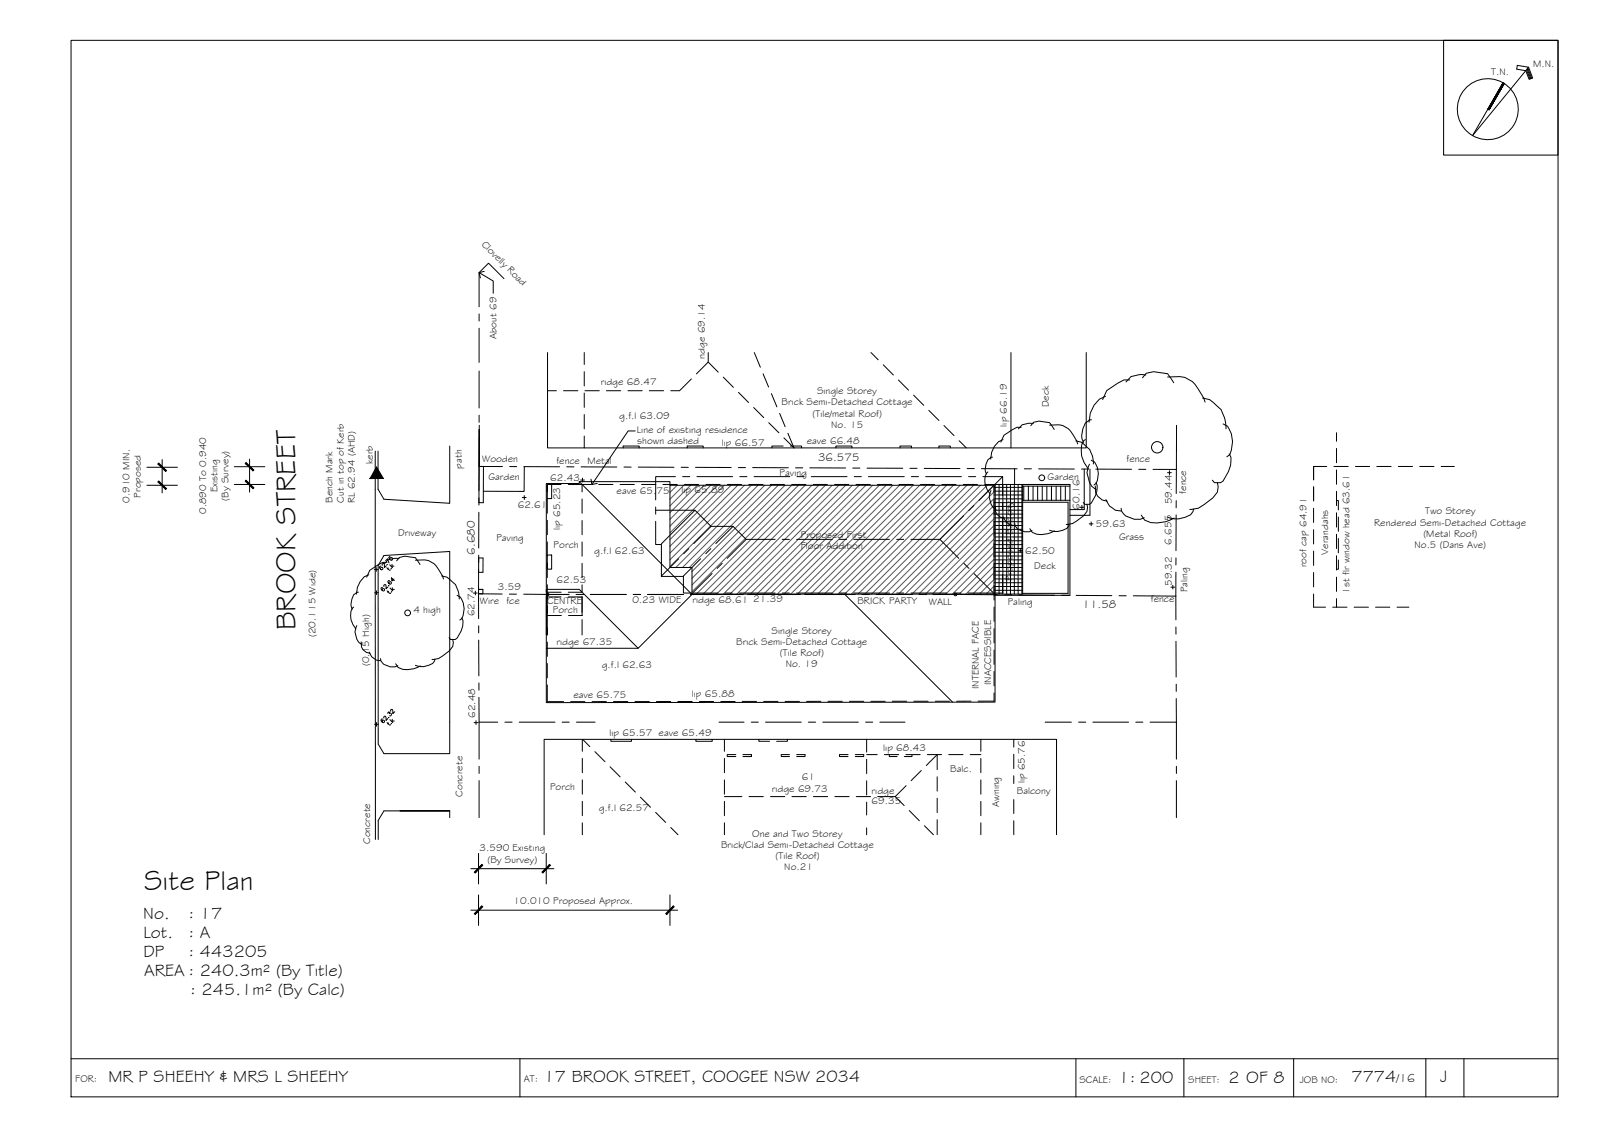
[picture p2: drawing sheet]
<svg xmlns="http://www.w3.org/2000/svg" width="420mm" height="297mm" viewBox="0 0 420 297" stroke-linecap="round" stroke-linejoin="round" font-family="sans-serif">
<!-- layer: TILES -->
<g fill="none" stroke="#000" stroke-width=".26">
<path d="M260.7 127.8h7.5M260.7 128.8h7.5M260.7 129.8h7.5M260.7 130.8h7.5M260.7 131.8h7.5M260.7 132.8h7.5M260.7 133.8h7.5M260.7 134.8h7.5M260.7 135.8h7.5M260.7 136.8h7.5M260.7 137.8h7.5M260.7 138.8h7.5"/>
<path d="M260.7 139.8h7.5M261 127v28.8M262 127v28.8M263 127v28.8M264 127v28.8M265 127v28.8M266 127v28.8M267 127v28.8M268 127v28.8M260.7 140.8h7.5M260.7 141.8h7.5M260.7 142.8h7.5"/>
<path d="M260.7 143.8h7.5M260.7 144.8h7.5M260.7 145.8h7.5M260.7 146.8h7.5M260.7 147.8h7.5M260.7 148.8h7.5M260.7 149.8h7.5M260.7 150.8h7.5M260.7 151.8h7.5M260.7 152.8h7.5M260.7 153.8h7.5M260.7 154.8h7.5"/>
</g>
<!-- layer: BORDER -->
<g fill="none" stroke="#000" stroke-width=".26">
<path d="M18.6 10.6h390v277h-390zM378.6 10.6h30v30.1h-30zM400.4 18.3l.9 2.4M400.5 18.1l1 2.5M400.7 17.9l1 2.6M400.9 17.6l1.1 2.8-1 .4-.8-2.3-2.4-.4 .1-1 3 .5-14.7 18 8-13.9M394.5 21.9l-4 6.9M18.6 277.6h390M136.4 277.6v10M282.2 277.6v10M310.5 277.6v10M339.3 277.6v10"/>
<path d="M374 277.6v10M383.9 277.6v10"/>
<circle cx="390.2" cy="28.6" r="8"/>
</g>
<g fill="#000" stroke="#000" stroke-width=".26">
<path d="M394.2 21.7l-4 6.9zM394.2 21.7l.3 .2-4.2 6.8z"/>
<path d="M394.5 21.9l-4.2 6.8 .2 .1zM394.5 21.9l-4 6.9z"/>
</g>
<!-- layer: EXISTING -->
<g fill="none" stroke="#000" stroke-width=".26">
<path d="M143.6 92.4v25h141.3v-25M153.2 92.4v3.2M153.2 97.4v3.8M181.3 99.3l-3.1 3.1h-2.3M185.7 92.4v2.5l2.7 2.7M185.7 94.9l-3 3.1M189.7 98.9l2.6 2.7M197.8 92.4l1.6 3.9M200.1 98l1.5 3.5M228.4 92.4l1.9 1.9M231.7 95.6l2.6 2.7M235.6 99.6l2.7 2.7"/>
<path d="M265.1 92.4v25M98.4 118.3l.1 101.8M117.9 116.9v15l-17.2-1-1.5-2.6v-10M143.6 102.4h2.3M147.8 102.4h3.7M153.2 103.1v3.7M153.2 108.7v3.7M153.2 114.3v3.1M153.4 102.4h3.8M159.1 102.4h3.7M163.4 117.4v-.5h4.2v.5M164.7 102.4h3.7"/>
<path d="M170.3 102.4h3.7M180.2 117.4v-.5h4.2v.5M193.7 102.9l2.6 2.6M197.7 106.8l2.6 2.7M201.6 110.8l2.7 2.7M202.3 103.2l1.5 3.5M204.5 108.4l1.4 3.5M205.4 116.9h-3v.5M206.6 113.6l1.6 3.8-2.6-2.6M207.3 116.9h2.9v.5M219.2 117.4v-.5h4.2v.5M236 117.4v-.5h3v.5"/>
<path d="M239.6 103.6l2.7 2.6M243.6 107.6l2.6 2.6M246.2 117.4v-.5h3v.5M247.6 111.6l2.6 2.6M251.6 115.5l1.8 1.9M350.5 113.4v2.3M350.5 117.6v3.7M125.7 122.3h1.1v9.5h-1.2zM137.5 122.3v6.5h-10.7M143.5 127h1.2v3.7h-1.2zM143.5 130.8v3.7M143.5 136.4v3.8"/>
<path d="M147.2 127h-3.7v1.9M149 127h3.7M152.7 130.8v3.8M152.7 136.5v3.7M155.1 127h-2.4v2M157 127h3.7M162.6 127h3.8M168.3 127h3.7M173.9 127h3.7M179.5 127h3.7M185.1 127h3.8M190.8 127h3.7"/>
<path d="M196.4 127h3.7M202 127h3.7M207.6 127h3.8M213.3 127h3.7M218.9 127h3.7M224.5 127h3.7M230.1 127h3.8M235.8 127h3.7M241.4 127h3.7M247 127h3.7M252.6 127h3.8M258.3 127h2.4v2.2"/>
<path d="M260.7 131v3.8M260.7 136.7v3.7M266.1 122.9v4.1M268.2 127h12.4v29.1h-19.9M268.2 131.7h11.9v23.9h-11.9M268.2 127.5h12.4M268.2 131.2h12.4M268.5 127.5v3.7M269.7 127.5v3.7M270.9 127.5v3.7M272.1 127.5v3.7M273.4 127.5v3.7"/>
<path d="M274.6 127.5v3.7M275.8 127.5v3.7M277 127.5v3.7M278.2 127.5v3.7M279.4 127.5v3.7M284.4 123v10.6h-3.8M285.9 123v12.1h-5.3M344.5 127.6v3.8M344.5 133.2v3.8M344.5 138.9v3.7M348 122.3h-3.5v3.5M349.8 122.3h3.8"/>
<path d="M350.5 131.2h.5v2.5M350.5 123.2v3.8M350.5 128.8v3.8M350.5 134.4v3.8M351 135.5v3.8M355.5 122.3h3.7M361.1 122.3h3.8M366.7 122.3h3.8M372.3 122.3h3.8M378 122.3h3.4M100.7 145.6l17.2-1v53h-17.2l-1.5-2.5v-46.8zM125.5 154.5v1.2h1.1v-1.2h-1.1h1.1"/>
<path d="M125.5 146.3h1.2v3.7h-1.2zM143.5 145.5h1.2v3.7h-1.2zM143.5 142.1v3.7M143.5 147.7v3.7M143.5 153.3v13.2M147.2 155.3h-3.7v1.2h3.7M149 156.5h3.7v4M152.7 153.3v2h-3.7M152.7 142.1v3.7M152.7 147.7v3.8M152.7 156.4v5M260.7 142.3v3.7"/>
<path d="M260.7 147.9v3.8M260.7 153.5v3.8M260.7 159.2v3.7M344.5 144.5v3.7M344.5 150.1v3.8M344.5 155.7v3.5h3.1M349.5 159.2h3.8M350.5 140.1v3.7M350.5 145.7v3.8M350.5 151.3v3.8M350.5 156.9v2.3M351 146.8v2.4h-.5"/>
<path d="M351 141.2v3.7M355.1 159.2h3.8M360.8 159.2h3.7M366.4 159.2h3.1M143.5 168.3v3.8M143.5 174v3.7M143.5 179.6v4.4M143.6 161.4h3.6M149.1 161.4h3.6M152.7 162.4v4.1M260.7 164.8v3.7M260.7 170.4v3.8"/>
<path d="M260.7 176v3.8M143.6 184h4.2M149.7 184h3.7M152.7 193.8v3.2M152.7 198.8v3.8M152.8 193.8l1.9 1.9M156 197.1l2.7 2.6M159 183.9l-3.7 .1M160.2 193.8v.5h5.4v-.5M160.9 183.9h3.8M166.5 183.9h3.8M175.9 183.9h-3.7"/>
<path d="M177.8 183.9h3.7M182.5 193.8v.5h4.3v-.5M183.4 183.9h3.8M189 183.9h3.8M190 193.8v3.2M190 198.8v3.8M193 197.8h-2.3v.5h2.3M194.7 183.9h3.7M194.8 197.8h2.3v.5h-2.3M199 193.8v.5h2.8M200.3 183.9h3.7M205.9 183.9h3.8"/>
<path d="M206.5 193.8v.5h-2.8M207.1 197.8h-2.2v.5h2.2M208.9 197.8h2.2v.5h-2.2M215.3 183.9h-3.8M217.2 183.9h3.7M222.4 197.8h-2.2v.5h2.2M222.8 183.9h3.7M224.3 197.8h2.2v.5h-2.2M227.3 193.8v3.4M227.3 199.1v3.7M227.3 197.8h2.8M228.4 183.9h3.8"/>
<path d="M232 197.8h3.7M233.2 197.8v.5h2.1M234 183.8h3.8M237.6 197.8h3.7M239.2 197.8v.5h-2M239.7 183.8h3.7M243.2 197.8h3.8M245.3 183.8h3.7M248.8 197.8h3.8M254.5 197.8h2.7M254.7 183.8h-3.8M257.2 193.8v3.2"/>
<path d="M257.2 198.8v3.8M260.7 181.7v2.1h-4.2M265.9 193.8v2.1M265.9 197.8v3.7M104.9 212.6h13h-17.2l-1.5 2.5v5M117.9 212.6v1.7M142.7 218.8v-25h134.4v25M152.7 204.5v3.7M152.7 210.1v3.7M152.7 215.7v3.1M160 201l2.7 2.7M164 205l2.6 2.7"/>
<path d="M168 209l2.6 2.6M171.9 213l2.7 2.6M175.9 217l1.9 1.8M190 204.5v3.7M190 210.1v3.7M190 215.7v3.1M190 208.8h4.6M196.5 208.8h3.7M202.1 208.8h3.7M207.7 208.8h3.8M213.3 208.8h3.8M219 208.8h3.7"/>
<path d="M224.6 208.8h3.7M227.3 204.7v3.7M227.3 210.3v3.4M227.3 217v1.8M230.2 208.8h4.6M237.6 206l-2.8 2.8 2.3 2.4M238.5 212.5l2.6 2.7M241.6 202l-2.6 2.7M242.5 216.5l2.3 2.3M242.9 200.7l2.9-2.9v4M245.8 203.7v3.7M245.8 209.3v3.7"/>
<path d="M245.8 214.9v3.9M257.2 204.5v3.7M257.2 210.1v3.7M257.2 215.7v3.1M265.9 203.4v2M265.9 209.6v3.7M265.9 215.2v3.6"/>
</g>
<!-- layer: ROOFPLAN EXIST. -->
<path d="M151.9 126.3l29.6 29.5-14.1 14.2-15.5-15.5h-8.6v12M175.7 127v-.7h-23.8v.5h-8.6v28.5h.2M181.5 155.8h9.7M193.1 155.8h1.9M196.9 155.8h9.3M208.1 155.8h1.9M211.8 155.8h9.8l28.2 28.3M261 155.9v28.2l-117.7 .1v-27.7M143.3 170h24.1" fill="none" stroke="#000" stroke-width=".26"/>
<!-- layer: BOUNDARY -->
<g fill="none" stroke="#000" stroke-width=".26">
<path d="M132.2 73l-4.1-4-2.4 2.5v8.9M125.7 82.3v1.9M125.7 86.1v8.9M125.7 97.3v9.7M125.7 108.9v1.8M125.7 111.5v10.8v-9.7M308.6 111.5l-.1 11.6M125.6 134.3l-.1 9.4M125.6 130.5v1.9M131.8 122.3h-6.1l-.1 6.4M133.7 122.3h1.8M137.4 122.3l9.4 .1"/>
<path d="M148.6 122.4h1.9M152.4 122.4h9.4M163.6 122.4l1.9 .1M167.4 122.5h9.4M178.7 122.5h1.8M182.4 122.5l9.4 .1M193.6 122.6h1.9M197.4 122.6h9.4M208.6 122.7h1.9M212.4 122.7h9.4M223.7 122.7h1.8M227.4 122.7l9.4 .1"/>
<path d="M238.6 122.8h1.9M242.4 122.8h9.4M253.6 122.8h1.9M257.4 122.9h9.4M268.7 122.9h1.8M272.4 122.9l9.4 .1M283.6 123h1.9M287.4 123h9.4M298.6 123l1.9 .1M302.4 123.1h6.1v6.3M308.5 135l-.1 9.4M308.5 131.2v1.9"/>
<path d="M125.5 155.7v6.5M125.5 149.3v6.4h6.2M125.5 145.6v1.8M133.6 155.8h1.9M137.3 155.8h11.9M143.6 155.9h5.7M151.1 155.8l1.9 .1M154.8 155.8l9.5 .1M166.1 155.8l1.9 .1M169.8 155.8l9.5 .1M181.1 155.8l1.9 .1M184.8 155.8l9.5 .1"/>
<path d="M196.1 155.8l1.9 .1M199.8 155.8l9.5 .1M211.1 155.8l1.9 .1M214.8 155.8l9.5 .1M226.1 155.8l1.9 .1M229.8 155.8l9.5 .1M241.1 155.8l1.9 .1M244.8 155.8l16.8 .1M244.9 155.9h5.7M263.5 155.9h1.9M267.2 156l9.4 .1M278.5 156.1h1.9"/>
<path d="M282.2 156.1l9.4 .1M293.5 156.2h1.9M297.2 156.2l11.2 .1M308.4 156.3v6.2M308.4 150v6.3M308.4 146.3v1.8M125.5 164.1v1.8M125.5 167.8l.1 9.4M125.6 179.1v1.8M308.4 164.4v1.9M308.4 168.1l.1 9.4M308.5 179.4v1.9"/>
<path d="M125.6 182.8l.1 6.5M125.7 189.3v9.7M125.7 189.3h4.8M132.4 189.3h1.9M136.2 189.3h9.3M147.4 189.3h1.9M151.2 189.3h4.9M188.6 189.3h6.5M197 189.3h1.9M200.8 189.3h9.3M212 189.3h1.9M215.8 189.3h9.3"/>
<path d="M227 189.3h1.9M230.8 189.3h6.5M274.1 189.3h6.9M282.9 189.3h1.9M286.6 189.3h9.4M297.9 189.3h1.8M301.6 189.3h6.9M308.5 183.1v6.2M308.5 189.3v9.7M125.7 200.9v1.9M125.7 204.7v9.6M308.5 200.9v1.9"/>
<path d="M308.5 204.7v9.6"/>
<circle cx="143.6" cy="155.9" r=".35"/>
<circle cx="250.6" cy="155.9" r=".35"/>
</g>
<!-- layer: 0 -->
<path d="M125.7 71.5l3.7 2.2v3.2M127 71.1l-1.3 .4 .3 1.3M166.6 113h-1.9l-9.5 14M155 125.6l.2 1.4 1.4-.3" fill="none" stroke="#000" stroke-width=".26"/>
<!-- layer: HATCH -->
<g fill="none" stroke="#545454" stroke-width=".26">
<path d="M175.8 127.2l-.1 .1M177.6 127.2l-1.9 1.9M179.4 127.2l-3.7 3.7M181.1 127.2l-5.4 5.4M182.9 127.2l-7.2 7.2M184.7 127.2l-9 9M186.4 127.2l-10.7 10.7M188.2 127.2l-12.5 12.5M190 127.2l-14.3 14.3M191.7 127.2l-16 16M193.5 127.2l-17.8 17.8M195.3 127.2l-19.6 19.6"/>
<path d="M197 127.2l-21.3 21.3M198.8 127.2l-21.5 21.6M200.6 127.2l-21.6 21.6M202.3 127.2l-21.5 21.6M204.1 127.2l-22.6 22.6M205.9 127.2l-24.4 24.4M207.6 127.2l-26.1 26.2M209.4 127.2l-27.9 27.9M211.2 127.2l-28.6 28.6M212.9 127.2l-28.5 28.6M214.7 127.2l-28.5 28.6M216.5 127.2l-28.6 28.6"/>
<path d="M218.3 127.2l-28.6 28.6M220 127.2l-28.5 28.6M221.8 127.2l-28.6 28.6M223.5 127.2l-28.5 28.6M225.3 127.2l-28.5 28.6M227.1 127.2l-28.6 28.6M228.9 127.2l-28.6 28.6M230.6 127.2l-28.5 28.6M232.4 127.2l-28.6 28.6M234.2 127.2l-28.6 28.6M235.9 127.2l-28.5 28.6M237.7 127.2l-28.6 28.6"/>
<path d="M239.5 127.2l-28.6 28.6M241.2 127.2l-28.5 28.6M243 127.2l-28.6 28.6M244.8 127.2l-28.6 28.6M246.5 127.2l-28.5 28.6M248.3 127.2l-28.5 28.6M250.1 127.2l-28.6 28.6M251.8 127.2l-28.5 28.6M253.6 127.2l-28.5 28.6M255.4 127.2l-28.6 28.6M257.1 127.2l-28.5 28.6M258.9 127.2l-28.5 28.6"/>
<path d="M260.7 127.2l-28.6 28.6M260.7 128.9l-26.8 26.9M260.7 130.7l-25 25.1M260.7 132.5l-23.3 23.3M260.7 134.3l-21.5 21.5M260.7 136l-19.7 19.8M260.7 137.8l-18 18M260.7 139.5l-16.2 16.3M260.7 141.3l-14.4 14.5M260.7 143.1l-12.7 12.7M260.7 144.9l-10.9 10.9M260.7 146.6l-9.1 9.2"/>
<path d="M260.7 148.4l-7.4 7.4M260.7 150.1l-5.6 5.7M260.7 151.9l-3.8 3.9M260.7 153.7l-2.1 2.1M260.7 155.5l-.3 .3"/>
</g>
<!-- layer: NEWWORK -->
<path d="M175.7 127.2h85v28.6h-79.2v-7h-5.8zM260.7 127h7.5v28.8h-7.5" fill="none" stroke="#000" stroke-width=".26"/>
<!-- layer: ROOFPLAN NEW -->
<g fill="none" stroke="#000" stroke-width=".26">
<path d="M172 133.8h10.3l-8.8 8.8M172 136.7v6.1h1.5v8.3h5.7v4.4h9.1M172 132.9v1.9M177.2 125h-5.2v6.1M179 125h1.9M182.3 133.8l4.2 4.2-4.5 4.5M182.8 125h9.4M186.5 138h5.8M192.3 138l-4.6 4.5M192.3 138l3.4 3.4M194 125h1.9M197.8 125h9.3"/>
<path d="M209 125h1.9M212.8 125h9.4M224 125h1.9M227.8 125h9.4M239 125h1.9M242.8 125h9.3M252.8 135.2l-6.3 6.2M254 125h1.9M255.4 132.5l-1.3 1.4M257.8 125h5.2v4.9M263 125l-6.3 6.2M263 131.8v1.9"/>
<path d="M263 135.5v9.4M178 146.5l-4.5 4.5M180.6 143.8l-1.3 1.4M183.8 146.5l-4.6 4.5M186.4 143.8l-1.3 1.4M186.8 150.4l-5 4.9M189.4 147.7l-1.3 1.3M190.2 155.5h1.8M193.9 155.5h9.4M195.7 141.4l-5 5M195.7 141.4h7.6M205.2 141.4h1.8"/>
<path d="M205.2 155.5h1.8M208.9 141.4h9.4M208.9 155.5h9.4M220.2 141.4h1.8M220.2 155.5h1.8M223.9 141.4h9.4M223.9 155.5h9.4M235.2 141.4h1.8M235.2 155.5h1.8M238.9 141.4h7.6l5 5M238.9 155.5h9.4M250.2 155.5h1.8"/>
<path d="M252.8 147.7l1.3 1.3M255.4 150.4l5 4.9M263 150.5v5h-9.1M263 146.8v1.9"/>
</g>
<!-- layer: VEGSPREAD -->
<g fill="none" stroke="#000" stroke-width=".26">
<path d="M296.3 99.6h-1.5l-1.6 .8-2.9 2-1.1 2.4M299.6 99.1l1-1.2 2-.5 3.6 .6 1.6 2.3M300.5 98.3l-1.6-.1-2.3 .5-1.3 1.4M306.2 98.8l3.3-.1a5.9 5.9 0 0 1 4.8 3.4l1.4 2.2 .3 1.1M260.3 119.9a2.28 2.28 0 0 0-1.7 1.7l-.2 1.4 .4 1.3M263.1 115.2a5.2 5.2 0 0 0-3.3 5.1M267.8 112h-1.1l-3.4 2.1-.8 1.8M270.3 111.6l.8-.9 1.4-.3 2.8 .4 1.2 1.8M271 111.1l-1.2-.1-1.7 .4-1 1M275.3 111.5a5.1 5.1 0 0 1 6.1 2.4l1 1.7 .2 .8M282.2 115.6a5.3 5.3 0 0 1 3.9 3.1l.5 1.2 .2 1.7M284.7 115.2l-.6 .5a6.7 6.7 0 0 0 1.3 7.2"/>
<path d="M286.3 110.1h-.6l-1 .8-.7 1.5-.3 1.9 .1 .8 .4 .9M289.9 103.9a6.9 6.9 0 0 0-4.3 6.8M315.4 104.3l1.8 .5 3 2.6 1.1 2.8 .2 2.2M320.8 111.1l1.2 .7a7.3 7.3 0 0 1 .5 7.4l-.7 .6M322.4 119l.4 .9a8.5 8.5 0 0 1-2 6.2l-.7 .4h-1.6l-.5-.6M259.1 123.7a3.1 3.1 0 0 0-.7 3.3l.5 1.3 .8 1.2M259.9 128.6a3.7 3.7 0 0 0 1.3 5M261 132.9l.1 .5a2.28 2.28 0 0 0 2.3 2.5M263.2 135.5a3.1 3.1 0 0 0 2.9 2.3M266.1 137.2l.1 .6a3.2 3.2 0 0 0 4.5 1.3M270.1 138.6a2.54 2.54 0 0 0 3.1 1.6l1.7-.3 1.7-.7M280.4 137.4l-.1 .5a4.4 4.4 0 0 1-4.5 1.3l-.5-.2"/>
<path d="M285.1 132.2l.1 .8-.1 1.1-.9 1.1-2.8 2-1.8 .3M285.7 121.7a4.9 4.9 0 0 0 1.8 6.7M286.2 120.7l.9 .5a5.3 5.3 0 0 1 .4 5.5l-.6 .4M287.2 127.4l.1 .7a3.1 3.1 0 0 0 3.1 3.3M287.4 126.6a3.8 3.8 0 0 1-.1 3.4l-1.1 1.9-.5 .3h-1.2l-.4-.5M290.1 131l.9 1.7 1.5 1.1 1.5 .2M294 133.2l.1 .8a4.4 4.4 0 0 0 6 1.7M299.3 135.1l.9 1.2a8 8 0 0 0 7.8-.5M313 133.4l-.1 .7-.6 .9a6.6 6.6 0 0 1-6.1 .6M319.3 126.5l.2 1.1-.2 1.4-1.2 1.5-3.8 2.7-2.3 .4M92.8 159.2a3.1 3.1 0 0 0-.8 3.2l.5 1.3 .8 1.2M94 155.3a2.21 2.21 0 0 0-1.7 1.7l-.3 1.4 .4 1.3"/>
<path d="M96.7 150.7a5.2 5.2 0 0 0-3.2 5.1M101.5 147.4h-1.1l-3.4 2.1-.8 1.8M104 147l.7-.9 1.5-.3 2.8 .4 1.2 1.8M104.7 146.5l-1.3-.1-1.6 .4-1 1M109 146.9a5.1 5.1 0 0 1 6 2.4l1.1 1.7 .2 .8M115.8 151a5.4 5.4 0 0 1 4 3.1l.5 1.3 .1 1.6M119.9 156.1l.9 .5a5.5 5.5 0 0 1 .4 5.6l-.6 .4M93.6 164a3.7 3.7 0 0 0 1.3 5M94.7 168.3l.1 .5a2.26 2.26 0 0 0 2.3 2.5M96.8 171a3.1 3.1 0 0 0 3 2.2M99.8 172.6l.1 .6a3.2 3.2 0 0 0 4.4 1.3M103.8 174a2.54 2.54 0 0 0 3.1 1.6l1.6-.3 1.7-.7"/>
<path d="M114.1 172.8l-.1 .5a4.4 4.4 0 0 1-5 1.1M118.7 167.7l.2 .8-.2 1-.9 1.1-2.8 2-1.7 .3M121.1 162a3.8 3.8 0 0 1-.2 3.5l-1 1.8-.5 .4h-1.2l-.4-.5"/>
<circle cx="303.5" cy="117.3" r="1.49"/>
<circle cx="273.2" cy="125.3" r=".75"/>
<circle cx="106.9" cy="160.7" r=".75"/>
</g>
<!-- layer: HGTS_11 -->
<g fill="none" stroke="#000" stroke-width=".26">
<path d="M137 130.4h1M137.5 129.9v1.1M152.3 125.8h1M152.8 125.4v1M283.2 133h1.1M283.7 132.5v1M285.7 137.3h1M286.2 136.8v1M306.2 123.9h1M306.7 123.4v1M98.2 149.3h1M98.3 155.4h1"/>
<path d="M98.7 148.8v1M98.7 154.9v1M99.9 148.5l-.1-.1a.48 .48 0 0 0-.1 .7 .48 .48 0 0 0 .7 0 .33 .33 0 0 0-.4-.4 .33 .33 0 0 0-.1 .6M100.3 148.2l.1-.5 .4 .1v1l.5-.5M100.3 154h-.1a.46 .46 0 0 0-.1 .7 .46 .46 0 0 0 .8-.1 .33 .33 0 0 0-.5-.3 .33 .33 0 0 0-.1 .5M100.7 153.7v-.3l.4-.1 .1 1.1 .6-.5M101.1 147l.5-.5 .4 1.1M101.4 148.8l.7 .6h.3M101.5 148h.1M101.5 154.9l.6 .6h.4M101.8 148.9l-.2 .3M101.9 153.5h.1"/>
<path d="M101.9 155l-.2 .3M102.1 152.2h-.1a.48 .48 0 0 0-.1 .7 .48 .48 0 0 0 .7 0 .33 .33 0 0 0-.4-.4 .33 .33 0 0 0-.1 .5M102.2 148.1l.7 .7M102.3 145.9l-.4 .3 .3 .4a.38 .38 0 0 1 .4-.4 .38 .38 0 0 1 .4 .4 .38 .38 0 0 1-.5 .3M102.3 154.2l.7 .7M102.6 149.1h.1M102.6 155.2h.1M102.8 148v.7M102.8 148.4h.5M102.9 154.1v.7M102.9 154.5h.5M103.3 151.8l-.5 .5-.2-.8 .8 .7"/>
<path d="M124.2 155.5h1M124.7 155v1M267.1 144.4h1M267.6 143.9v1M307.1 153.9h1M307.6 153.4v1M98.2 189.9h1M98.7 189.4v1M100.3 188.5h-.1a.48 .48 0 0 0-.1 .7 .48 .48 0 0 0 .7 0 .33 .33 0 0 0-.4-.4 .33 .33 0 0 0-.1 .5M100.7 188.3l.1-.5h.3l.1 1.1 .5-.5M101.5 189.4l.6 .6h.4M101.6 187l.4-.4 .1 .5a.35 .35 0 0 1 .6 .2 .35 .35 0 0 1-.5 .4"/>
<path d="M101.9 189.5l-.3 .3M101.9 188.1h.1M102.3 188.7l.7 .7M102.5 186.5v-.3l.4-.2 .1 1.1 .5-.5M102.6 189.7h.1M102.9 188.6v.7M102.9 189h.5M124.3 189.5h1M124.8 188.9v1"/>
</g>
<!-- layer: TEXT -->
<path d="M98.7 122.4l1.8 3h-3.4zM97.1 125.4h3.4z" fill="#000" stroke="#000" stroke-width=".26"/>
<!-- layer: DIMENSION -->
<path d="M38.5 127.2h8M38.5 122.5h8M42.5 120.5v8.7M61.5 127h8M61.5 122.4h8M65.5 120.4v8.6M123.5 227.7h21.8M123.5 238.6h54.2M125.5 223.7v8M125.5 234.6v8M143.3 223.7v8M175.7 234.6v8" fill="none" stroke="#000" stroke-width=".26"/>
<!-- layer: 0 -->
<g fill="#000" stroke="#000" stroke-width=".26">
<path d="M41.4 126.3l2.3 1.8-2.1-2zM41.4 126.3l2.3 1.8-.3 .2z"/>
<path d="M41.4 121.6l2 2 .3-.2zM41.4 121.6l.2-.2 2.1 2z"/>
<path d="M64.3 126.1l2.3 1.8-2.1-2zM64.3 126.1l2.3 1.8-.3 .2z"/>
<path d="M64.3 121.5l2 2 .3-.3zM64.3 121.5l.2-.2 2.1 1.9z"/>
<path d="M124.4 228.6l.2 .2 1.8-2.2zM126.4 226.6l.2 .3-2 1.9z"/>
<path d="M126.4 237.5l-1.8 2.2 2-2zM126.4 237.5l-1.8 2.2-.2-.2z"/>
<path d="M144.2 226.6l-1.8 2.2 2-1.9zM142.1 228.6l2.1-2-1.8 2.2z"/>
<path d="M174.6 239.5l.2 .2 1.8-2.2zM176.6 237.5l.2 .2-2 2z"/>
</g>
<g font-size="7.5">
<text x="77.5" y="165.2" transform="rotate(-90 77.5 165.2)">BROOK STREET</text>
<text x="37.8" y="233.3">Site Plan</text>
</g>
<g font-size="4.5">
<text x="37.6" y="240.8">No.</text>
<text x="37.6" y="245.8">Lot.</text>
<text x="49.4" y="240.8">: 17</text>
<text x="49.4" y="245.8">: A</text>
<text x="37.6" y="250.9">DP</text>
<text x="49.4" y="250.9">: 443205</text>
<text x="37.8" y="255.9">AREA : 240.3m² (By Title)</text>
<text x="49.9" y="260.9">: 245.1m² (By Calc)</text>
<text x="28.4" y="283.6">MR P SHEEHY &amp; MRS L SHEEHY</text>
<text x="142.6" y="283.6">17 BROOK STREET, COOGEE NSW 2034</text>
<text x="293.4" y="283.9">1: 200</text>
<text x="322.2" y="283.9">2 OF 8</text>
<text x="354.4" y="283.8">7774</text>
<text x="377.7" y="283.8">J</text>
</g>
<text font-size="3.2" x="366.2" y="283.8">/16</text>
<g font-size="3">
<text x="214.6" y="120.9">36.575</text>
<text x="124.5" y="145.4" transform="rotate(-90 124.5 145.4)">6.680</text>
<text x="283.9" y="159.3">11.58</text>
</g>
<g font-size="2.6">
<text x="402.1" y="17.7">M.N.</text>
<text x="391.1" y="19.6">T.N.</text>
<text x="126.2" y="64.1" transform="rotate(45 126.2 64.1)">Clovelly Road</text>
<text x="130.2" y="88.9" transform="rotate(-90 130.2 88.9)">About 69</text>
<text x="184.8" y="94.2" transform="rotate(-90 184.8 94.2)">ridge 69.14</text>
<text x="157.6" y="100.9">ridge 68.47</text>
<text x="205" y="106.3">Brick Semi-Detached Cottage</text>
<text x="214.3" y="103.3">Single Storey</text>
<text x="275.1" y="106.8" transform="rotate(-90 275.1 106.8)">Deck</text>
<text x="162.4" y="109.7">g.f.l 63.09</text>
<text x="167.1" y="113.4">Line of existing residence</text>
<text x="213.1" y="109.2">(Tile/metal Roof)</text>
<text x="218" y="112.2">No. 15</text>
<text x="264.1" y="111.8" transform="rotate(-90 264.1 111.8)">lip 66.19</text>
<text x="167.1" y="116.4">shown dashed</text>
<text x="189.3" y="116.9">lip 66.57</text>
<text x="211.6" y="116.4">eave 66.48</text>
<text x="97.8" y="121.6" transform="rotate(-90 97.8 121.6)">kerb</text>
<text x="121.1" y="122.8" transform="rotate(-90 121.1 122.8)">path</text>
<text x="126.5" y="121.1">Wooden</text>
<text x="128.1" y="125.9">Garden</text>
<text x="145.9" y="121.6">fence</text>
<text x="154.1" y="121.6">Metal</text>
<text x="204.5" y="124.8">Paving</text>
<text x="274.8" y="125.8">Garden</text>
<text x="295.5" y="121">fence</text>
<text x="34" y="131.8" transform="rotate(-90 34 131.8)">0.910 MIN.</text>
<text x="36.9" y="130.4" transform="rotate(-90 36.9 130.4)">Proposed</text>
<text x="57" y="129" transform="rotate(-90 57 129)">Existing</text>
<text x="59.9" y="131.2" transform="rotate(-90 59.9 131.2)">(By Survey)</text>
<text x="87.2" y="131.8" transform="rotate(-90 87.2 131.8)">Bench Mark</text>
<text x="90.2" y="131.8" transform="rotate(-90 90.2 131.8)">Cut in top of Kerb</text>
<text x="93.1" y="131.9" transform="rotate(-90 93.1 131.9)">RL 62.94 (AHD)</text>
<text x="144.3" y="126.2">62.43</text>
<text x="161.7" y="129.5">eave 65.75</text>
<text x="178.7" y="129.3">lip 65.89</text>
<text x="311.1" y="129.4" transform="rotate(-90 311.1 129.4)">fence</text>
<text x="54.1" y="134.8" transform="rotate(-90 54.1 134.8)">0.890 To 0.940</text>
<text x="135.8" y="133.1">62.61</text>
<text x="283.1" y="133.6" transform="rotate(-90 283.1 133.6)">60.16</text>
<text x="307.3" y="132.2" transform="rotate(-90 307.3 132.2)">59.44</text>
<text x="360.4" y="137.8">Rendered Semi-Detached Cottage</text>
<text x="373.7" y="134.9">Two Storey</text>
<text x="104.4" y="140.4">Driveway</text>
<text x="130.2" y="141.7">Paving</text>
<text x="145.2" y="143.6">Porch</text>
<text x="146.9" y="139" transform="rotate(-90 146.9 139)">lip 65.23</text>
<text x="210" y="143.9">Floor Addition</text>
<text x="210" y="140.9">Proposed First</text>
<text x="287.4" y="138.1">59.63</text>
<text x="293.5" y="141.6">Grass</text>
<text x="307.2" y="142.8" transform="rotate(-90 307.2 142.8)">6.655</text>
<text x="371" y="143.7">No.5 (Dans Ave)</text>
<text x="373.3" y="140.8">(Metal Roof)</text>
<text x="155.9" y="145.4">g.f.l 62.63</text>
<text x="268.9" y="145.1">62.50</text>
<text x="271.3" y="149.1">Deck</text>
<text x="342.6" y="148.7" transform="rotate(-90 342.6 148.7)">roof cap 64.91</text>
<text x="348.3" y="145.5" transform="rotate(-90 348.3 145.5)">Verandahs</text>
<text x="130.6" y="154.7">3.59</text>
<text x="146" y="153">62.53</text>
<text x="265.5" y="152.3" transform="rotate(-90 265.5 152.3)">Proposed Balcony.</text>
<text x="307.3" y="153.7" transform="rotate(-90 307.3 153.7)">59.32</text>
<text x="311.5" y="155.3" transform="rotate(-90 311.5 155.3)">Paling</text>
<text x="354" y="155.7" transform="rotate(-90 354 155.7)">1st flr window head 63.61</text>
<text x="108.4" y="160.6">4 high</text>
<text x="124.5" y="161.6" transform="rotate(-90 124.5 161.6)">62.74</text>
<text x="125.9" y="158.3">Wire</text>
<text x="132.8" y="158.3">fce</text>
<text x="143.5" y="158.4">CENTRE</text>
<text x="145" y="160.8">Porch</text>
<text x="165.8" y="158.2">0.23 WIDE</text>
<text x="181.6" y="158.2">ridge 68.61</text>
<text x="197.6" y="157.9">21.39</text>
<text x="224.9" y="158.4">BRICK PARTY</text>
<text x="243.6" y="158.6">WALL</text>
<text x="264.3" y="158.5">Paling</text>
<text x="301.8" y="157.9">fence</text>
<text x="82.7" y="167" transform="rotate(-90 82.7 167)">(20.115 Wide)</text>
<text x="202.4" y="166.1">Single Storey</text>
<text x="146" y="169.2">ridge 67.35</text>
<text x="193.1" y="169.1">Brick Semi-Detached Cottage</text>
<text x="204.5" y="172">(Tile Roof)</text>
<text x="96.8" y="174.6" transform="rotate(-90 96.8 174.6)">(0.15 High)</text>
<text x="157.8" y="175.1">g.f.l 62.63</text>
<text x="206.1" y="174.9">No. 19</text>
<text x="259.9" y="179.7" transform="rotate(-90 259.9 179.7)">INACCESSIBLE</text>
<text x="150.4" y="183.1">eave 65.75</text>
<text x="181.4" y="182.7">lip 65.88</text>
<text x="256.7" y="180.7" transform="rotate(-90 256.7 180.7)">INTERNAL FACE</text>
<text x="124.7" y="188.2" transform="rotate(-90 124.7 188.2)">62.48</text>
<text x="159.9" y="192.8">lip 65.57 eave 65.49</text>
<text x="231.7" y="196.9">lip 68.43</text>
<text x="249.2" y="202.4">Balc.</text>
<text x="121.3" y="208.9" transform="rotate(-90 121.3 208.9)">Concrete</text>
<text x="144.3" y="207.2">Porch</text>
<text x="202.4" y="207.8">ridge 69.73</text>
<text x="210.3" y="204.4">61</text>
<text x="228.6" y="208.2">ridge</text>
<text x="266.7" y="208.3">Balcony</text>
<text x="268.8" y="205.4" transform="rotate(-90 268.8 205.4)">lip 65.76</text>
<text x="157" y="212.5">g.f.l 62.57</text>
<text x="228.6" y="210.8">69.35</text>
<text x="262.1" y="211.5" transform="rotate(-90 262.1 211.5)">Awning</text>
<text x="97.1" y="221.2" transform="rotate(-90 97.1 221.2)">Concrete</text>
<text x="197.3" y="219.4">One and Two Storey</text>
<text x="125.8" y="223.2">3.590 Existing</text>
<text x="127.9" y="226.1">(By Survey)</text>
<text x="189.1" y="222.4">Brick/Clad Semi-Detached Cottage</text>
<text x="203.4" y="225.3">(Tile Roof)</text>
<text x="205.7" y="228.2">No.21</text>
<text x="134.7" y="236.9">10.010 Proposed Approx.</text>
<text x="19.8" y="283.8">FOR:</text>
<text x="137.4" y="283.6">AT:</text>
<text x="283.1" y="283.9">SCALE:</text>
<text x="311.6" y="283.9">SHEET:</text>
<text x="340.9" y="283.9">JOB NO:</text>
</g>
</svg>
